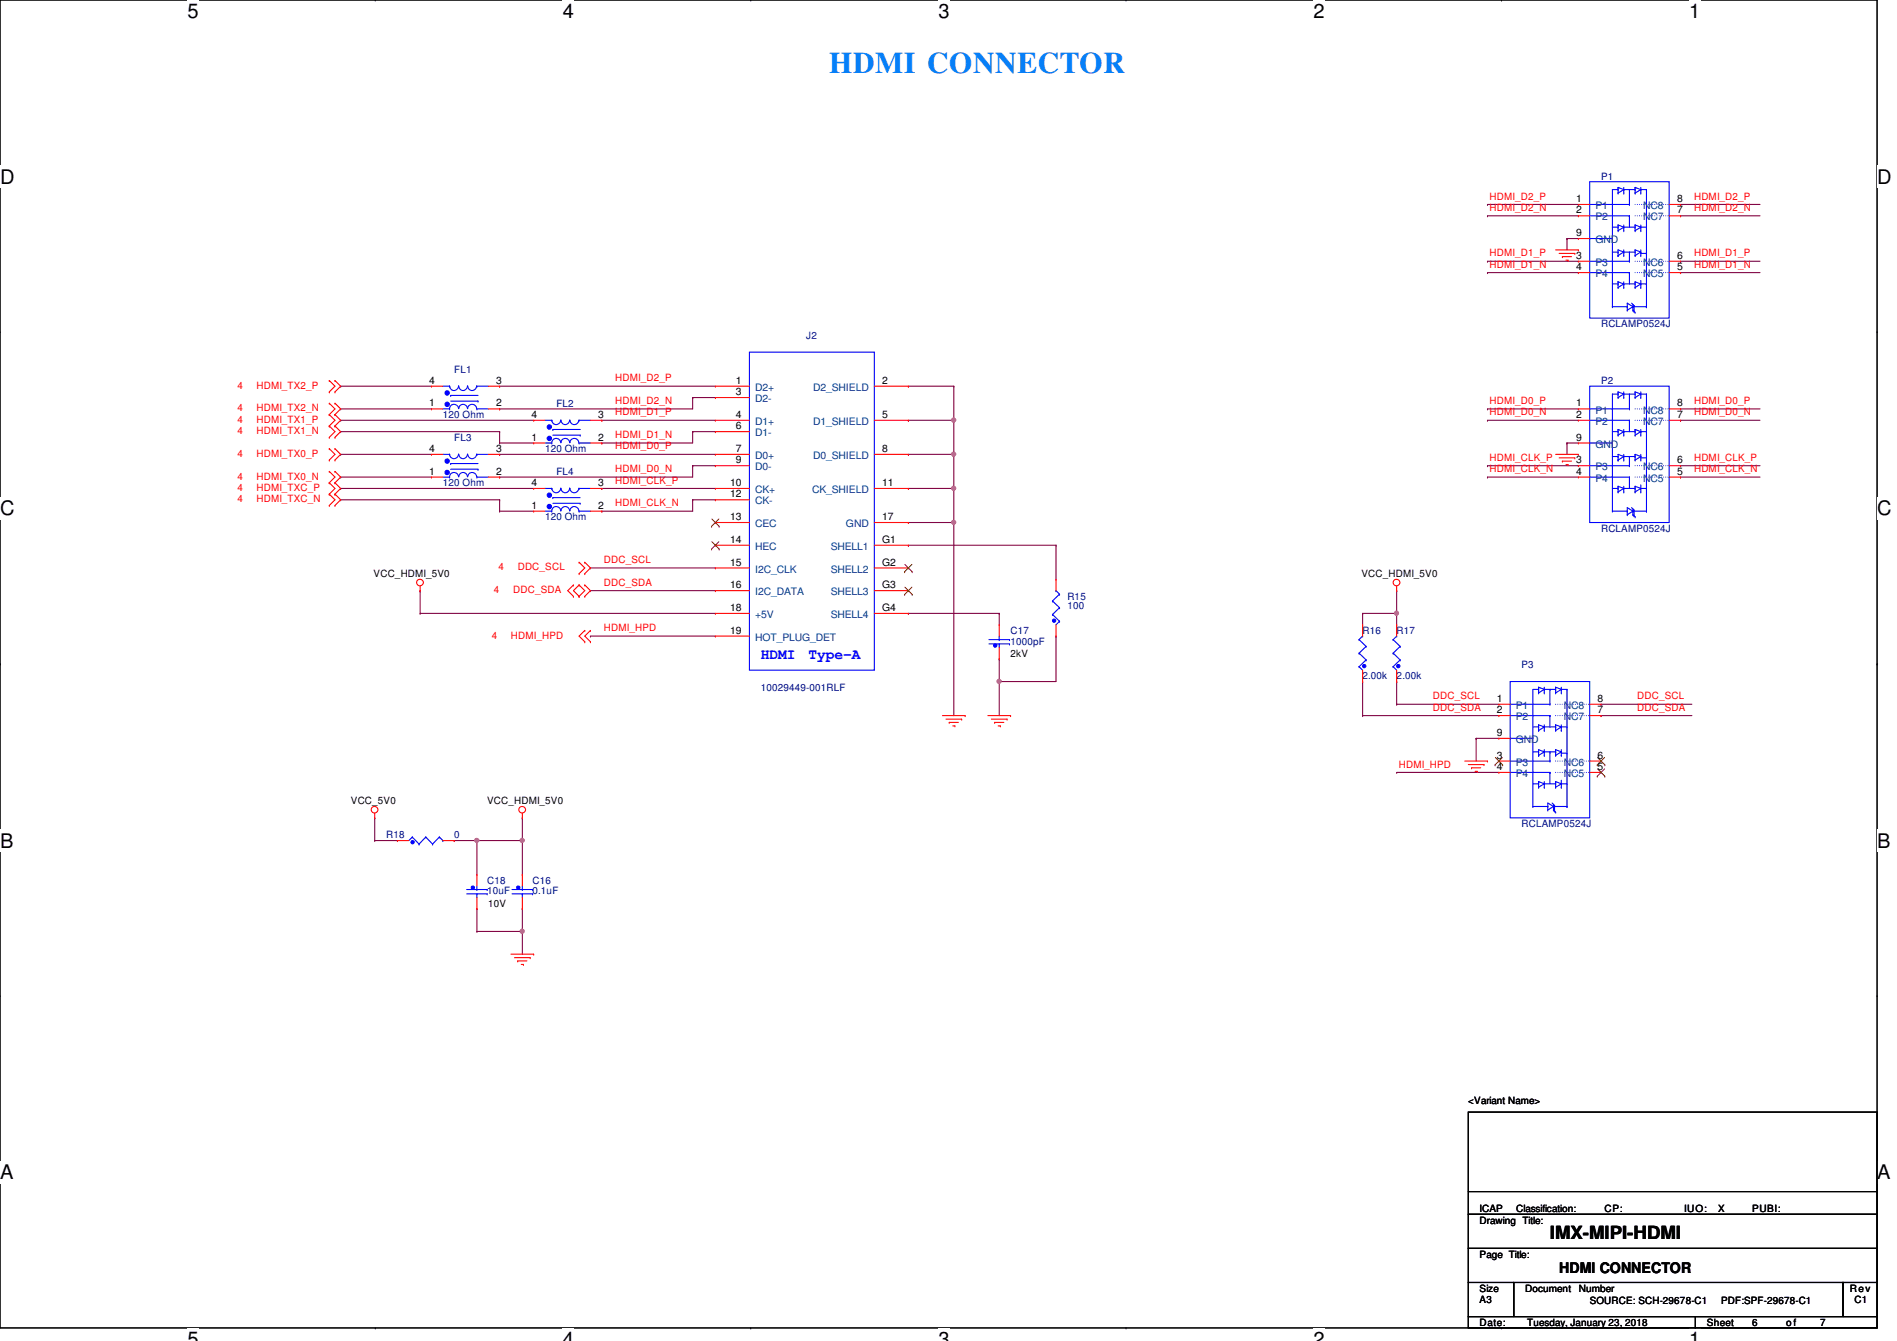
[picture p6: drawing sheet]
<svg xmlns="http://www.w3.org/2000/svg" width="297mm" height="210mm" viewBox="0 0 297 210" stroke-linecap="round" stroke-linejoin="round" font-family="sans-serif">
<path d="M0 0h293.9v207.9h-293.9z" fill="none" stroke="#000" stroke-width=".17"/>
<g fill="#fff">
<path d="M29.4 0h1.7v3.5h-1.7z"/>
<path d="M29.4 207.9h1.7v2h-1.7z"/>
</g>
<path d="M58.8 0h.1M58.8 207.9h.1" fill="none" stroke="#000" stroke-width=".17"/>
<g fill="#fff">
<path d="M88.1 0h1.8v3.5h-1.8z"/>
<path d="M88.1 207.9h1.8v2h-1.8z"/>
</g>
<path d="M117.6 0h.1M117.6 207.9h.1" fill="none" stroke="#000" stroke-width=".17"/>
<g fill="#fff">
<path d="M146.9 0h1.8v3.5h-1.8z"/>
<path d="M146.9 207.9h1.8v2h-1.8z"/>
</g>
<path d="M176.3 0h.1M176.3 207.9h.1" fill="none" stroke="#000" stroke-width=".17"/>
<g fill="#fff">
<path d="M205.7 0h1.7v3.5h-1.7z"/>
<path d="M205.7 207.9h1.7v2h-1.7z"/>
</g>
<path d="M235.1 0h.1M235.1 207.9h.1" fill="none" stroke="#000" stroke-width=".17"/>
<g fill="#fff">
<path d="M264.5 0h1.7v3.5h-1.7z"/>
<path d="M264.5 207.9h1.7v2h-1.7z"/>
<path d="M0 26h2.2v3.4h-2.2z"/>
<path d="M293.9 26h2.3v3.4h-2.3z"/>
<path d="M0 77.9h2.2v3.5h-2.2z"/>
<path d="M293.9 77.9h2.3v3.5h-2.3z"/>
</g>
<path d="M0 51.9h.1M293.9 51.9h.1" fill="none" stroke="#000" stroke-width=".17"/>
<g fill="#fff">
<path d="M0 129.9h2.1v3.4h-2.1z"/>
<path d="M293.9 129.9h2.1v3.4h-2.1z"/>
</g>
<path d="M0 103.9h.1M293.9 103.9h.1" fill="none" stroke="#000" stroke-width=".17"/>
<path d="M0 103.9h.1M293.9 103.9h.1" fill="none" stroke="#000" stroke-width=".16"/>
<g fill="#fff">
<path d="M0 181.8h2.1v3.5h-2.1z"/>
<path d="M293.9 181.8h2.1v3.5h-2.1z"/>
</g>
<path d="M0 155.9h.1M293.9 155.9h.1" fill="none" stroke="#000" stroke-width=".17"/>
<g fill="none" stroke="#800040" stroke-width=".17">
<path d="M53.3 60.5h.1M53.3 64h.1M53.3 65.8h.1M53.3 67.6h.1M53.3 71.1h.1M53.3 74.7h.1M53.3 76.5h.1M53.3 78.2h.1M53.3 67.6h24.9M53.3 60.5h14.3M53.3 64h14.3M53.3 65.8h30.3"/>
<path d="M53.3 71.1h14.3M53.3 74.7h14.3M53.3 78.2h24.9M53.3 76.5h30.3M78.2 60.5h.1M78.2 64h.1M78.2 71.1h.1M78.2 74.7h.1M78.2 60.5h33.8M78.2 71.1h33.8M94.2 65.8h.1M94.2 69.3h.1"/>
<path d="M94.2 76.5h.1M94.2 65.8h17.8M94.2 76.5h17.8M108.5 62.2h.1M108.5 67.6h.1M108.5 72.9h.1M108.5 78.2h.1M108.5 62.2h3.5M108.5 62.2v1.8h-30.3M108.5 67.6v1.7h-14.3M108.5 72.9v1.8h-30.3M108.5 78.2v1.8h-14.3"/>
<path d="M108.5 67.6h3.5M108.5 72.9h3.5M108.5 78.2h3.5M142.2 60.5h.1M142.2 60.5h7.2M149.4 60.5h.1M149.4 60.5v5.3M65.8 96h.1M65.8 92.5h.1M65.8 96h46.2M65.8 92.5v3.5M92.5 99.6h.1"/>
<path d="M92.5 88.9h.1M92.5 92.5h.1M92.5 99.6h19.5M92.5 88.9h19.5M92.5 92.5h19.5M94.2 80h.1M142.2 96h.1M142.2 85.3h.1M142.2 81.8h.1M142.2 96h14.3M142.2 85.3h23.2M142.2 81.8h7.2"/>
</g>
<circle cx="149.3" cy="81.8" r=".32" fill="#f0f"/>
<circle cx="149.3" cy="81.8" r=".32" fill="none" stroke="#f0f" stroke-width=".17"/>
<path d="M142.2 76.5h.1M142.2 76.5h7.2M149.4 81.8h.1M149.4 81.8v30.2" fill="none" stroke="#800040" stroke-width=".17"/>
<circle cx="149.3" cy="76.4" r=".32" fill="#f0f"/>
<circle cx="149.3" cy="76.4" r=".32" fill="none" stroke="#f0f" stroke-width=".17"/>
<path d="M142.2 71.1h.1M142.2 71.1h7.2M149.4 76.5h.1M149.4 76.5v5.3" fill="none" stroke="#800040" stroke-width=".17"/>
<circle cx="149.3" cy="71.1" r=".32" fill="#f0f"/>
<circle cx="149.3" cy="71.1" r=".32" fill="none" stroke="#f0f" stroke-width=".17"/>
<path d="M142.2 65.8h.1M142.2 65.8h7.2M149.4 71.1h.1M149.4 71.1v5.4" fill="none" stroke="#800040" stroke-width=".17"/>
<circle cx="149.3" cy="65.8" r=".32" fill="#f0f"/>
<circle cx="149.3" cy="65.8" r=".32" fill="none" stroke="#f0f" stroke-width=".17"/>
<path d="M149.4 65.8h.1M149.4 65.8v5.3M156.5 96h.1M156.5 96v1.8M165.4 85.3h.1M165.4 85.3v5.4M156.5 103.1h.1M156.5 103.1v3.6" fill="none" stroke="#800040" stroke-width=".17"/>
<circle cx="156.4" cy="106.7" r=".32" fill="#f0f"/>
<circle cx="156.4" cy="106.7" r=".32" fill="none" stroke="#f0f" stroke-width=".17"/>
<g fill="none" stroke="#800040" stroke-width=".17">
<path d="M78.2 67.6h.1M78.2 69.3h.1M78.2 78.2h.1M78.2 67.6v1.7M78.2 78.2v1.8M78.2 69.3h5.4M78.2 80h.1M78.2 80h5.4M165.4 99.6h.1M165.4 99.6v7.1h-8.9M156.5 106.7h.1M156.5 106.7v5.3"/>
<path d="M58.7 128h.1M58.7 128v3.6M81.8 128h.1M81.8 128v3.6"/>
</g>
<circle cx="81.8" cy="131.5" r=".32" fill="#f0f"/>
<circle cx="81.8" cy="131.5" r=".32" fill="none" stroke="#f0f" stroke-width=".17"/>
<path d="M58.7 131.6h.1M58.7 131.6h3.5M74.7 131.6h.1M74.7 131.6h7.1M74.7 131.6v5.3M81.8 131.6h.1M81.8 131.6v5.3M74.7 142.2h.1M74.7 142.2v3.6M81.8 142.2h.1M81.8 142.2v3.6" fill="none" stroke="#800040" stroke-width=".17"/>
<circle cx="81.8" cy="145.8" r=".32" fill="#f0f"/>
<circle cx="81.8" cy="145.8" r=".32" fill="none" stroke="#f0f" stroke-width=".17"/>
<path d="M71.1 131.6h.1M71.1 131.6h3.6M74.7 145.8h.1M74.7 145.8h7.1M81.8 145.8h.1M81.8 145.8v3.6" fill="none" stroke="#800040" stroke-width=".17"/>
<circle cx="74.7" cy="131.5" r=".32" fill="#f0f"/>
<circle cx="74.7" cy="131.5" r=".32" fill="none" stroke="#f0f" stroke-width=".17"/>
<g fill="none" stroke="#800040" stroke-width=".17">
<path d="M232.9 32h.1M232.9 33.8h.1M232.9 32h14.2M232.9 33.8h14.2M245.4 37.3h.1M245.4 37.3h1.7M245.4 37.3v1.8M263.1 32h.1M263.1 33.8h.1M263.1 32h12.5M263.1 33.8h12.5M232.9 40.9h.1"/>
<path d="M232.9 42.7h.1M232.9 40.9h14.2M232.9 42.7h14.2M263.1 40.9h.1M263.1 42.7h.1M263.1 40.9h12.5M263.1 42.7h12.5M232.9 64h.1M232.9 65.8h.1M232.9 72.9h.1M232.9 74.7h.1M232.9 64h14.2"/>
<path d="M232.9 65.8h14.2M232.9 72.9h14.2M232.9 74.7h14.2M245.4 69.3h.1M245.4 69.3h1.7M245.4 69.3v1.8M263.1 64h.1M263.1 65.8h.1M263.1 72.9h.1M263.1 74.7h.1M263.1 64h12.5M263.1 65.8h12.5"/>
<path d="M263.1 72.9h12.5M263.1 74.7h12.5M213.4 96h.1M213.4 96v1.8M213.4 96h5.3M218.7 96h.1M218.7 96v1.8M213.4 112h.1M213.4 106.7h.1M213.4 112h21.3M213.4 106.7v5.3M218.7 110.2h.1"/>
<path d="M218.7 106.7h.1M218.7 110.2h16M218.7 106.7v3.5M231.1 115.6h.1M231.1 115.6v3.5M231.1 115.6h3.6M250.7 110.2h.1M250.7 112h.1M250.7 110.2h14.2M250.7 112h14.2M218.7 120.9h.1M218.7 120.9h16"/>
</g>
<circle cx="218.7" cy="96" r=".32" fill="#f0f"/>
<circle cx="218.7" cy="96" r=".32" fill="none" stroke="#f0f" stroke-width=".17"/>
<path d="M218.7 92.5h.1M218.7 92.5v3.5" fill="none" stroke="#800040" stroke-width=".17"/>
<g fill="none" stroke="#f00" stroke-width=".17">
<path d="M243.6 39.1h3.5M244.1 39.7h2.5M246.6 39.7h.1M247.1 39.1h.1M51.6 59.6h.1M51.6 59.6l.9 .9-.9 .8M52.5 59.6h.1M52.5 59.6l.8 .9-.8 .8M244.6 40.2h.1M244.6 40.2h1.5M245.2 40.7h.3M245.5 40.7h.1"/>
<path d="M51.6 61.3h.1M51.6 63.1h.1M51.6 64.9h.1M51.6 66.7h.1M51.6 68.5h.1M51.6 70.2h.1M51.6 72h.1M51.6 73.8h.1M51.6 75.6h.1M51.6 77.3h.1M51.6 79.1h.1M51.6 63.1l.9 .9-.9 .9"/>
<path d="M51.6 64.9l.9 .9-.9 .9M51.6 66.7l.9 .9-.9 .9M51.6 70.2l.9 .9-.9 .9M51.6 73.8l.9 .9-.9 .9M51.6 75.6l.9 .9-.9 .8M51.6 77.3l.9 .9-.9 .9M52.5 61.3h.1M52.5 64.9h.1M52.5 63.1h.1M52.5 66.7h.1M52.5 68.5h.1M52.5 72h.1"/>
<path d="M52.5 70.2h.1M52.5 75.6h.1M52.5 73.8h.1M52.5 77.3h.1M52.5 79.1h.1M52.5 63.1l.8 .9-.8 .9M52.5 64.9l.8 .9-.8 .9M52.5 66.7l.8 .9-.8 .9M52.5 70.2l.8 .9-.8 .9M52.5 73.8l.8 .9-.8 .9M52.5 75.6l.8 .9-.8 .8M52.5 77.3l.8 .9-.8 .9"/>
<path d="M243.6 71.1h3.5M244.1 71.7h2.5M244.6 72.2h.1M244.6 72.2h1.5M245.2 72.7h.3M245.5 72.7h.1M246.6 71.7h.1M247.1 71.1h.1M65.8 92.5h.1M65.8 91.7v.8M89.8 93.3h.1M89.8 91.6h.1"/>
<path d="M89.8 91.6l-.9 .9 .9 .8M90.7 91.6h.1M90.7 93.3h.1M90.7 88h.1M90.7 89.8h.1M90.7 91.6l-.9 .9 .9 .8M90.7 91.6l.9 .9-.9 .8M90.7 88l.9 .9-.9 .9M91.6 98.7h.1M91.6 93.3h.1M91.6 91.6h.1M91.6 89.8h.1"/>
<path d="M91.6 88h.1M91.6 98.7l-.9 .9 .9 .9M91.6 88l.9 .9-.9 .9M91.6 91.6l.9 .9-.9 .8M92.5 98.7h.1M92.5 98.7l-.9 .9 .9 .9M218.7 92.5h.1M218.7 91.7v.8M91.6 100.5h.1M92.5 100.5h.1M147.6 112h3.5M148.1 112.6h2.5"/>
<path d="M148.6 113.1h.1M148.6 113.1h1.5M149.2 113.6h.3M149.5 113.6h.1M150.6 112.6h.1M151.1 112h.1M154.7 112h3.5M155.2 112.6h2.5M155.7 113.1h.1M155.7 113.1h1.5M156.3 113.6h.3M156.6 113.6h.1"/>
<path d="M157.7 112.6h.1M158.2 112h.1M229.4 119.1h3.5M229.9 119.7h2.5M232.4 119.7h.1M232.9 119.1h.1M58.7 128h.1M58.7 127.3v.7M81.8 128h.1M81.8 127.3v.7M230.4 120.2h.1M230.4 120.2h1.5"/>
<path d="M231 120.7h.3M231.3 120.7h.1M80 149.4h3.6M80.6 149.9h2.4M81.1 150.4h.1M81.1 150.4h1.4M81.6 151h.4M82 151h.1M83 149.9h.1M83.6 149.4h.1"/>
<circle cx="65.8" cy="91.2" r=".52"/>
<circle cx="218.7" cy="91.2" r=".52"/>
<circle cx="58.7" cy="126.7" r=".52"/>
<circle cx="81.8" cy="126.7" r=".52"/>
</g>
<path d="M229.9 174.1h64v16h-64zM229.9 190.1h64v5.3h-64zM229.9 195.4h64v5.3h-64zM229.9 186.5h64M293.9 186.5h.1M229.9 200.7h7.1v5.4h-7.1zM229.9 206.1h35.6v1.8h-35.6zM237 200.7h51.6v5.4h-51.6zM265.5 206.1h28.4v1.8h-28.4zM288.6 200.7h5.3v5.4h-5.3z" fill="none" stroke="#000" stroke-width=".17"/>
<g fill="none" stroke="#00f" stroke-width=".17">
<path d="M85.3 76.5h1.1M86.1 79.5h.1M86.4 76.5h.1M86.4 76.4a.7 .7 0 0 0 .7 .7 .7 .7 0 0 0 .7-.7M86.4 80a.7 .7 0 0 1 .7-.7 .7 .7 0 0 1 .7 .7M86.6 77.9h.1M86.6 78.8h4.2M86.6 77.9h4.2M87.8 76.4a.68 .68 0 0 0 .7 .7 .68 .68 0 0 0 .7-.7M87.8 80a.68 .68 0 0 1 .7-.7 .68 .68 0 0 1 .7 .7M89.2 76.4a.7 .7 0 0 0 .7 .7 .7 .7 0 0 0 .7-.7M89.2 80a.7 .7 0 0 1 .7-.7 .7 .7 0 0 1 .7 .7"/>
<path d="M90.7 76.5h.1M90.7 76.5h1.8M90.8 78.8h.1M85.3 80h1.1M86.4 80h.1M90.7 80h.1M90.7 80h1.8"/>
</g>
<circle cx="86" cy="77.5" r=".34" fill="#00f"/>
<circle cx="86" cy="77.5" r=".34" fill="none" stroke="#00f" stroke-width=".17"/>
<circle cx="86" cy="79.3" r=".34" fill="#00f"/>
<g fill="none" stroke="#00f" stroke-width=".17">
<path d="M64.6 131h.1M64.6 131l-.6 .6M64.6 131l1 1.1M65.6 132.1h.1M66.7 131h.1M66.7 131l-1.1 1.1M66.7 131l1 1.1M67.7 132.1h.1M68.8 131h.1M68.8 131l-1.1 1.1M68.8 131l.5 .6M69.3 131.6h.1"/>
<circle cx="86" cy="79.3" r=".34"/>
</g>
<path d="M83.6 76.5h.1M83.6 76.5h1.7M92.5 76.5h1.7M94.2 76.5h.1M83.6 80h.1M83.6 80h1.7M92.5 80h1.7M94.2 80h.1" fill="none" stroke="#f00" stroke-width=".17"/>
<circle cx="64.6" cy="131.8" r=".26" fill="#00f"/>
<g fill="none" stroke="#00f" stroke-width=".17">
<path d="M218.7 99.6h.1M218.7 99.6l-.6 .5M218.1 104.4h.1M218.1 102.2h.1M218.1 100.1h.1M218.1 104.4l.6 .5M218.1 102.2l1.1 1.1M218.1 100.1l1.1 1.1M219.2 103.3h.1M219.2 101.2h.1M219.2 103.3l-1.1 1.1M219.2 101.2l-1.1 1"/>
<circle cx="64.6" cy="131.8" r=".26"/>
</g>
<path d="M62.2 131.6h.1M62.2 131.6h1.8M69.3 131.6h1.8M71.1 131.6h.1" fill="none" stroke="#f00" stroke-width=".17"/>
<circle cx="218.9" cy="104.3" r=".26" fill="#00f"/>
<g fill="none" stroke="#00f" stroke-width=".17">
<path d="M69.3 60.5h1.1M69.3 64h1.1M70.1 63.5h.1M70.4 60.5h.1M70.4 60.4a.7 .7 0 0 0 .7 .7 .7 .7 0 0 0 .7-.7M70.4 64a.7 .7 0 0 1 .7-.7 .7 .7 0 0 1 .7 .7M70.4 64h.1M70.6 61.9h.1M70.6 62.8h4.2M70.6 61.9h4.2M71.8 60.4a.68 .68 0 0 0 .7 .7 .68 .68 0 0 0 .7-.7M71.8 64a.68 .68 0 0 1 .7-.7 .68 .68 0 0 1 .7 .7"/>
<path d="M73.2 60.4a.7 .7 0 0 0 .7 .7 .7 .7 0 0 0 .7-.7M73.2 64a.7 .7 0 0 1 .7-.7 .7 .7 0 0 1 .7 .7M74.7 60.5h.1M74.7 64h.1M74.7 60.5h1.8M74.7 64h1.8M74.8 62.8h.1"/>
<circle cx="218.9" cy="104.3" r=".26"/>
</g>
<path d="M218.7 97.8h.1M218.7 97.8v1.8M218.7 106.7h.1M218.7 104.9v1.8" fill="none" stroke="#f00" stroke-width=".17"/>
<circle cx="70" cy="61.5" r=".34" fill="#00f"/>
<circle cx="70" cy="61.5" r=".34" fill="none" stroke="#00f" stroke-width=".17"/>
<circle cx="70" cy="63.3" r=".34" fill="#00f"/>
<g fill="none" stroke="#00f" stroke-width=".17">
<path d="M156.5 99.6v.5M154.9 100.1h3.2M154.9 100.8h3.2M156.5 100.1h.1M158.1 100.1h.1M158.1 100.8h.1M236.5 106.7h12.4v21.3h-12.4zM236.5 115.6h.1M236.5 110.2h6.2M236.5 112h6.2M236.5 119.1h6.2M236.5 115.6h3.5"/>
<path d="M240 113.8h.9M240 117.7h.9M240.9 113.8h.1M240.9 113.5h.1M240.9 114.3h.1M240.9 107.9h.1M240.9 107.6h.1M240.9 108.5h.1M240.9 117.7h.1M240.9 118.2h.1M240.9 107.9h-.9v18.3M240.9 107.6v.9"/>
<path d="M240.9 113.5v.8M240.9 113.5l.9 .3M240.9 107.6l.9 .3M241.8 113.8h.1M241.8 114.3h.1M241.8 107.9h.1M241.8 108.5h.1M241.8 117.7h.1M241.8 118.2h.1M241.8 113.8h1.8M241.8 117.7l-.9-.4v.9M241.8 113.8l-.9 .5"/>
<path d="M241.8 107.6v.9M241.8 113.5v.8M241.8 117.3v.9M241.8 107.9h1.8M241.8 107.9l-.9 .6M241.8 117.7h1.8M241.8 117.7l-.9 .5M242.7 110.2h.1M242.7 107.9h.1M242.7 112h.1M242.7 119.1h.1M242.7 117.7h.1"/>
<path d="M242.7 107.9v2.3M242.7 112v1.8M242.7 117.7v1.4M243.6 113.8h.1M243.6 113.5h.1M243.6 114.3h.1M243.6 107.9h.1M243.6 107.6h.1M243.6 108.5h.1M243.6 117.7h.1M243.6 117.3h.1M243.6 118.2h.1"/>
<path d="M243.6 107.6v.9M243.6 113.5v.8M243.6 117.3v.9M243.6 113.5l.9 .3M243.6 107.6l.9 .3M243.6 117.3l.9 .4M244.5 113.8h.1M244.5 114.3h.1M244.5 107.9h.1M244.5 108.5h.1M244.5 117.7h.1M244.5 118.2h.1"/>
<path d="M244.5 113.8h.9M244.5 113.8l-.9 .5M244.5 107.6v.9M244.5 113.5v.8M244.5 117.3v.9M244.5 107.9h.9M244.5 107.9l-.9 .6M244.5 117.9h.9M244.5 117.7l-.9 .5M245.4 113.8h.1M245.4 107.9h.1M245.4 117.9h.1"/>
<path d="M245.4 107.9v18.3M236.5 120.9h6.2M240 126.2h.1M240 126.2h2.4M240 122.7h.9M240.9 122.7h.1M240.9 122.3h.1M240.9 123.2h.1M240.9 122.3v.9M240.9 122.3l.9 .4M241.8 122.7h.1M241.8 123.2h.1"/>
<path d="M241.8 122.3v.9M241.8 122.7h1.8M241.8 122.7l-.9 .5M242.4 126.2h.1M242.4 126.8h.1M242.7 120.9h.1M242.7 120.9v1.8M243 125.7l.4 .4M243.2 126.2h.1M243.2 126.8h.1M243.2 126.2h2.2M243.2 126.2l-.8-.5v1.1"/>
<path d="M243.2 125.9v.9M243.2 126.2l-.8 .6M243.2 126.8l.4 .3M243.4 127h.1M243.4 126.1h.1M243.4 126.1v.9M243.6 122.7h.1M243.6 122.3h.1M243.6 123.2h.1M243.6 127.1h.1M243.6 122.3v.9M243.6 122.3l.9 .4"/>
<path d="M244.5 122.7h.1M244.5 123.2h.1M244.5 122.1v1.1M244.5 122.7h.9M244.5 122.7l-.9 .5M245.4 126.2h.1M245.4 122.7h.1"/>
<circle cx="70" cy="63.3" r=".34"/>
</g>
<g fill="none" stroke="#f00" stroke-width=".17">
<path d="M67.6 64h.1M67.6 60.5h.1M67.6 64h1.7M67.6 60.5h1.7M76.5 64h1.7M76.5 60.5h1.7M78.2 64h.1M78.2 60.5h.1M234.7 110.2h.1M234.7 119.1h.1M234.7 115.6h.1M234.7 112h.1"/>
<path d="M234.7 110.2h1.8M234.7 119.1h1.8M234.7 115.6h1.8M234.7 112h1.8M248.9 110.2h1.8M248.9 119.1h1.8M248.9 112h1.8M250.7 119.1h.1M250.7 112h.1M250.7 110.2h.1M234.7 120.9h.1M234.7 120.9h1.8"/>
<path d="M248.9 120.9h1.8M250.7 120.9h.1"/>
</g>
<path d="M243.6 110.2h5.3M243.6 112h5.3M243.6 119.1h5.3M248.9 110.2h.1M248.9 112h.1M248.9 119.1h.1M243.6 120.9h5.3M248.9 120.9h.1" fill="none" stroke="#00f" stroke-width=".17" stroke-dasharray="0 .3"/>
<path d="M234.1 119.7h.1M234.1 118.6l1.2 1.1M235.2 118.6l-1.1 1.1M235.3 119.7h.1M250.1 119.7h.1M250.1 118.6l1.2 1.1M251.2 118.6l-1.1 1.1M251.3 119.7h.1M250.1 121.5h.1M250.1 120.4l1.2 1.1M251.2 120.4l-1.1 1.1M251.3 121.5h.1" fill="none" stroke="#804000" stroke-width=".16"/>
<circle cx="155.8" cy="101.1" r=".26" fill="#00f"/>
<g fill="none" stroke="#00f" stroke-width=".17">
<path d="M85.3 65.8h1.1M85.3 69.3h1.1M86.1 68.8h.1M86.4 65.8h.1M86.4 65.7a.7 .7 0 0 0 .7 .8 .7 .7 0 0 0 .7-.8M86.4 69.3a.7 .7 0 0 1 .7-.7 .7 .7 0 0 1 .7 .7M86.4 69.3h.1M86.6 67.2h.1M86.6 68.1h4.2M86.6 67.2h4.2M87.8 65.7a.68 .68 0 0 0 .7 .8 .68 .68 0 0 0 .7-.8M87.8 69.3a.68 .68 0 0 1 .7-.7 .68 .68 0 0 1 .7 .7"/>
<path d="M89.2 65.7a.7 .7 0 0 0 .7 .8 .7 .7 0 0 0 .7-.8M89.2 69.3a.7 .7 0 0 1 .7-.7 .7 .7 0 0 1 .7 .7M90.7 65.8h.1M90.7 69.3h.1M90.7 65.8h1.8M90.7 69.3h1.8M90.8 68.1h.1M156.5 100.8h.1M156.5 100.8v.5"/>
<circle cx="155.8" cy="101.1" r=".26"/>
</g>
<path d="M156.5 97.8h.1M156.5 97.8v1.8M156.5 103.1h.1M156.5 101.3v1.8" fill="none" stroke="#f00" stroke-width=".17"/>
<circle cx="86" cy="66.8" r=".34" fill="#00f"/>
<circle cx="86" cy="66.8" r=".34" fill="none" stroke="#00f" stroke-width=".17"/>
<circle cx="86" cy="68.6" r=".34" fill="#00f"/>
<g fill="none" stroke="#00f" stroke-width=".17">
<path d="M80.2 139.9h3.2M80.2 139.2h3.2M81.8 139.9h.1M81.8 139.9v.6M83.4 139.9h.1M83.4 139.2h.1"/>
<circle cx="86" cy="68.6" r=".34"/>
</g>
<path d="M83.6 69.3h.1M83.6 65.8h.1M83.6 69.3h1.7M83.6 65.8h1.7M92.5 69.3h1.7M92.5 65.8h1.7M94.2 69.3h.1M94.2 65.8h.1" fill="none" stroke="#f00" stroke-width=".17"/>
<circle cx="81.2" cy="138.9" r=".26" fill="#00f"/>
<g fill="none" stroke="#00f" stroke-width=".17">
<path d="M248.9 28.4h12.5v21.4h-12.5zM248.9 37.3h.1M248.9 32h6.2M248.9 33.8h6.2M248.9 37.3h3.6M252.5 35.6h.9M252.5 39.5h.9M253.4 35.6h.1M253.4 35.2h.1M253.4 36.1h.1M253.4 29.7h.1M253.4 29.3h.1"/>
<path d="M253.4 30.2h.1M253.4 39.5h.1M253.4 29.7h-.9v18.3M253.4 29.3v.9M253.4 35.2v.9M253.4 35.2l.9 .4M253.4 29.3l.9 .4M254.3 35.6h.1M254.3 36.1h.1M254.3 29.7h.1M254.3 30.2h.1M254.3 39.5h.1"/>
<path d="M254.3 35.6h1.7M254.3 39.5l-.9-.4v.9M254.3 35.6l-.9 .5M254.3 29.3v.9M254.3 35.2v.9M254.3 39.1v.9M254.3 29.7h1.7M254.3 29.7l-.9 .5M254.3 39.5h1.7M254.3 39.5l-.9 .5M255.1 32h.1M255.1 29.7h.1"/>
<path d="M255.1 33.8h.1M255.1 39.5h.1M255.1 29.7v2.3M255.1 33.8v1.8M255.1 39.5v1.4M256 35.6h.1M256 35.2h.1M256 36.1h.1M256 29.7h.1M256 29.3h.1M256 30.2h.1M256 39.5h.1"/>
<path d="M256 39.1h.1M256 29.3v.9M256 35.2v.9M256 39.1v.9M256 35.2l.9 .4M256 29.3l.9 .4M256 39.1l.9 .4M256.9 35.6h.1M256.9 36.1h.1M256.9 29.7h.1M256.9 30.2h.1M256.9 39.5h.1"/>
<path d="M256.9 35.6h.9M256.9 35.6l-.9 .5M256.9 29.3v.9M256.9 35.2v.9M256.9 39.1v.9M256.9 29.7h.9M256.9 29.7l-.9 .5M256.9 39.7h.9M256.9 39.5l-.9 .5M257.8 35.6h.1M257.8 29.7h.1M257.8 39.7h.1"/>
<path d="M257.8 29.7v18.3M248.9 40.9h6.2M248.9 42.7h6.2M252.5 48h.1M252.5 48h2.3M252.5 44.4h.9M253.4 40h.1M253.4 44.4h.1M253.4 44.1h.1M253.4 45h.1M253.4 44.1v.9M253.4 44.1l.9 .3"/>
<path d="M254.3 40h.1M254.3 44.4h.1M254.3 45h.1M254.3 44.1v.9M254.3 44.4h1.7M254.3 44.4l-.9 .6M254.8 48h.1M254.8 48.6h.1M255.1 40.9h.1M255.1 42.7h.1M255.1 42.7v1.7M255.5 47.5l.4 .3"/>
<path d="M255.7 48h.1M255.7 48.6h.1M255.7 48h2.1M255.7 48l-.9-.5v1.1M255.7 47.7v.9M255.7 48l-.9 .6M255.7 48.6l.3 .3M255.9 48.7h.1M255.9 47.8h.1M255.9 47.8v.9M256 40h.1M256 44.4h.1"/>
<path d="M256 44.1h.1M256 45h.1M256 48.9h.1M256 44.1v.9M256 44.1l.9 .3M256.9 40h.1M256.9 44.4h.1M256.9 45h.1M256.9 43.9v1.1M256.9 44.4h.9M256.9 44.4l-.9 .6M257.8 48h.1"/>
<path d="M257.8 44.4h.1M69.3 71.1h1.1M69.3 74.7h1.1M70.1 74.1h.1M70.4 71.1h.1M70.4 71.1a.7 .7 0 0 0 .7 .7 .7 .7 0 0 0 .7-.7M70.4 74.6a.7 .7 0 0 1 .7-.6 .7 .7 0 0 1 .7 .6M70.4 74.7h.1M70.6 72.6h.1M70.6 73.4h4.2M70.6 72.6h4.2M71.8 71.1a.68 .68 0 0 0 .7 .7 .68 .68 0 0 0 .7-.7"/>
<path d="M71.8 74.6a.68 .68 0 0 1 .7-.6 .68 .68 0 0 1 .7 .6M73.2 71.1a.7 .7 0 0 0 .7 .7 .7 .7 0 0 0 .7-.7M73.2 74.6a.7 .7 0 0 1 .7-.6 .7 .7 0 0 1 .7 .6M74.7 71.1h.1M74.7 74.7h.1M74.7 71.1h1.8M74.7 74.7h1.8M74.8 73.4h.1M81.8 139.2h.1M81.8 138.7v.5"/>
<circle cx="81.2" cy="138.9" r=".26"/>
</g>
<g fill="none" stroke="#f00" stroke-width=".17">
<path d="M247.1 32h.1M247.1 37.3h.1M247.1 33.8h.1M247.1 32h1.8M247.1 37.3h1.8M247.1 33.8h1.8M261.4 32h1.7M261.4 33.8h1.7M263.1 33.8h.1M263.1 32h.1M247.1 40.9h.1M247.1 42.7h.1"/>
<path d="M247.1 40.9h1.8M247.1 42.7h1.8M261.4 40.9h1.7M261.4 42.7h1.7M263.1 40.9h.1M263.1 42.7h.1M81.8 136.9h.1M81.8 136.9v1.8M81.8 142.2h.1M81.8 140.5v1.7"/>
</g>
<path d="M256 32h5.4M256 33.8h5.4M261.4 32h.1M261.4 33.8h.1M256 40.9h5.4M256 42.7h5.4M261.4 40.9h.1M261.4 42.7h.1" fill="none" stroke="#00f" stroke-width=".17" stroke-dasharray="0 .3"/>
<circle cx="70" cy="72.2" r=".34" fill="#00f"/>
<circle cx="70" cy="72.2" r=".34" fill="none" stroke="#00f" stroke-width=".17"/>
<circle cx="70" cy="74" r=".34" fill="#00f"/>
<g fill="none" stroke="#00f" stroke-width=".17">
<path d="M164.8 96.2h.1M164.8 94.1h.1M164.8 96.2l1.1 1M164.8 94.1l1.1 1M165.4 92.5h.1M165.4 92.5l.5 .5M165.9 97.2h.1M165.9 95.1h.1M165.9 93h.1M165.9 97.2l-.5 .6M165.9 95.1l-1.1 1.1M165.9 93l-1.1 1.1"/>
<circle cx="70" cy="74" r=".34"/>
</g>
<path d="M67.6 74.7h.1M67.6 71.1h.1M67.6 74.7h1.7M67.6 71.1h1.7M76.5 74.7h1.7M76.5 71.1h1.7M78.2 74.7h.1M78.2 71.1h.1" fill="none" stroke="#f00" stroke-width=".17"/>
<circle cx="165.1" cy="97.2" r=".26" fill="#00f"/>
<g fill="none" stroke="#00f" stroke-width=".17">
<path d="M73.1 139.9h3.2M73.1 139.2h3.2M74.7 139.9h.1M74.7 139.9v.6M76.3 139.9h.1M76.3 139.2h.1"/>
<circle cx="165.1" cy="97.2" r=".26"/>
</g>
<path d="M165.4 99.6h.1M165.4 90.7h.1M165.4 90.7v1.8M165.4 97.8v1.8" fill="none" stroke="#f00" stroke-width=".17"/>
<circle cx="74" cy="138.9" r=".26" fill="#00f"/>
<g fill="none" stroke="#00f" stroke-width=".17">
<path d="M213.4 99.6h.1M213.4 99.6l-.6 .5M212.8 104.4h.1M212.8 102.2h.1M212.8 100.1h.1M212.8 104.4l.6 .5M212.8 102.2l1.1 1.1M212.8 100.1l1.1 1.1M213.9 103.3h.1M213.9 101.2h.1M213.9 103.3l-1.1 1.1M213.9 101.2l-1.1 1"/>
<path d="M74.7 139.2h.1M74.7 138.7v.5"/>
<circle cx="74" cy="138.9" r=".26"/>
</g>
<path d="M74.7 136.9h.1M74.7 136.9v1.8M74.7 142.2h.1M74.7 140.5v1.7" fill="none" stroke="#f00" stroke-width=".17"/>
<circle cx="213.6" cy="104.3" r=".26" fill="#00f"/>
<g fill="none" stroke="#00f" stroke-width=".17">
<path d="M117.3 55.1h19.6v49.8h-19.6zM248.9 60.5h12.5v21.3h-12.5zM248.9 69.3h.1M248.9 64h6.2M248.9 65.8h6.2M248.9 72.9h6.2M248.9 74.7h6.2M248.9 69.3h3.6M252.5 67.6h.9M252.5 71.5h.9M252.5 76.5h.9M253.4 67.6h.1"/>
<path d="M253.4 67.2h.1M253.4 68.1h.1M253.4 61.7h.1M253.4 61.3h.1M253.4 62.2h.1M253.4 71.5h.1M253.4 72h.1M253.4 76.5h.1M253.4 76.1h.1M253.4 77h.1M253.4 61.7h-.9v18.3M253.4 61.3v.9"/>
<path d="M253.4 67.2v.9M253.4 76.1v.9M253.4 67.2l.9 .4M253.4 61.3l.9 .4M253.4 76.1l.9 .4M254.3 67.6h.1M254.3 68.1h.1M254.3 61.7h.1M254.3 62.2h.1M254.3 71.5h.1M254.3 72h.1M254.3 76.5h.1"/>
<path d="M254.3 77h.1M254.3 67.6h1.7M254.3 71.5l-.9-.4v.9M254.3 67.6l-.9 .5M254.3 61.3v.9M254.3 67.2v.9M254.3 71.1v.9M254.3 76.1v.9M254.3 61.7h1.7M254.3 61.7l-.9 .5M254.3 71.5h1.7M254.3 71.5l-.9 .5"/>
<path d="M254.3 76.5h1.7M254.3 76.5l-.9 .5M255.1 64h.1M255.1 61.7h.1M255.1 65.8h.1M255.1 72.9h.1M255.1 71.5h.1M255.1 74.7h.1M255.1 61.7v2.3M255.1 65.8v1.8M255.1 71.5v1.4M255.1 74.7v1.8"/>
<path d="M255.5 79.5l.4 .3M255.7 79.7v.9M255.9 79.8h.1M255.9 79.8v.9M256 67.6h.1M256 67.2h.1M256 68.1h.1M256 61.7h.1M256 61.3h.1M256 62.2h.1M256 71.5h.1M256 71.1h.1"/>
<path d="M256 72h.1M256 76.5h.1M256 76.1h.1M256 77h.1M256 61.3v.9M256 67.2v.9M256 71.1v.9M256 76.1v.9M256 67.2l.9 .4M256 61.3l.9 .4M256 71.1l.9 .4M256 76.1l.9 .4"/>
<path d="M256.9 67.6h.1M256.9 68.1h.1M256.9 61.7h.1M256.9 62.2h.1M256.9 71.5h.1M256.9 72h.1M256.9 76.5h.1M256.9 77h.1M256.9 67.6h.9M256.9 67.6l-.9 .5M256.9 61.3v.9M256.9 67.2v.9"/>
<path d="M256.9 71.1v.9M256.9 75.9v1.1M256.9 61.7h.9M256.9 61.7l-.9 .5M256.9 71.7h.9M256.9 71.5l-.9 .5M256.9 76.5h.9M256.9 76.5l-.9 .5M257.8 67.6h.1M257.8 61.7h.1M257.8 71.7h.1M257.8 76.5h.1"/>
<path d="M257.8 61.7v18.3M252.5 80h.1M252.5 80h2.3M254.8 80h.1M254.8 80.6h.1M255.7 80h.1M255.7 80.6h.1M255.7 80h2.1M255.7 80l-.9-.5v1.1M255.7 80l-.9 .6M255.7 80.6l.3 .3M255.9 80.7h.1"/>
<path d="M256 80.9h.1M257.8 80h.1"/>
<circle cx="213.6" cy="104.3" r=".26"/>
</g>
<g fill="none" stroke="#f00" stroke-width=".17">
<path d="M112 60.5h.1M112 62.2h.1M112 65.8h.1M112 67.6h.1M112 71.1h.1M112 72.9h.1M112 76.5h.1M112 78.2h.1M112 60.5h5.3M112 62.2h5.3M112 65.8h5.3M112 67.6h5.3"/>
<path d="M112 71.1h5.3M112 72.9h5.3M112 76.5h5.3M112 78.2h5.3M136.9 60.5h5.3M136.9 65.8h5.3M136.9 71.1h5.3M136.9 76.5h5.3M142.2 60.5h.1M142.2 65.8h.1M142.2 71.1h.1M142.2 76.5h.1"/>
<path d="M247.1 64h.1M247.1 72.9h.1M247.1 69.3h.1M247.1 74.7h.1M247.1 65.8h.1M247.1 65.8h1.8M247.1 72.9h1.8M247.1 64h1.8M247.1 69.3h1.8M247.1 74.7h1.8M261.4 65.8h1.7M261.4 72.9h1.7"/>
<path d="M261.4 64h1.7M261.4 74.7h1.7M263.1 72.9h.1M263.1 65.8h.1M263.1 64h.1M263.1 74.7h.1M112 81.8h.1M112 85.3h.1M112 88.9h.1M112 92.5h.1M112 96h.1M112 99.6h.1"/>
<path d="M112 81.8h5.3M112 85.3h5.3M112 88.9h5.3M112 92.5h5.3M112 96h5.3M112 99.6h5.3M136.9 81.8h5.3M136.9 85.3h5.3M136.9 88.9h5.3M136.9 92.5h5.3M136.9 96h5.3M142.2 81.8h.1"/>
<path d="M142.2 85.3h.1M142.2 88.9h.1M142.2 92.5h.1M142.2 96h.1M213.4 97.8h.1M213.4 97.8v1.8M213.4 106.7h.1M213.4 104.9v1.8"/>
</g>
<g fill="none" stroke="#804000" stroke-width=".16">
<path d="M111.4 82.4h.1M111.4 85.9h.1M111.5 81.2l1.1 1.2M111.5 84.8l1.1 1.1M112.6 81.2l-1.2 1.2M112.6 84.8l-1.2 1.1M112.6 82.4h.1M112.6 85.9h.1M141.6 89.5h.1M141.6 93h.1M141.7 88.3l1.1 1.2M141.7 91.9l1.1 1.1"/>
<path d="M142.8 88.3l-1.2 1.2M142.8 91.9l-1.2 1.1M142.8 89.5h.1M142.8 93h.1"/>
</g>
<path d="M256 64h5.4M256 65.8h5.4M256 72.9h5.4M256 74.7h5.4M261.4 64h.1M261.4 65.8h.1M261.4 72.9h.1M261.4 74.7h.1" fill="none" stroke="#00f" stroke-width=".17" stroke-dasharray="0 .3"/>
<circle cx="149.3" cy="81.8" r=".32" fill="#f0f"/>
<circle cx="149.3" cy="81.8" r=".32" fill="none" stroke="#f0f" stroke-width=".17"/>
<circle cx="149.3" cy="76.4" r=".32" fill="#f0f"/>
<circle cx="149.3" cy="76.4" r=".32" fill="none" stroke="#f0f" stroke-width=".17"/>
<circle cx="149.3" cy="71.1" r=".32" fill="#f0f"/>
<circle cx="149.3" cy="71.1" r=".32" fill="none" stroke="#f0f" stroke-width=".17"/>
<circle cx="149.3" cy="65.8" r=".32" fill="#f0f"/>
<circle cx="149.3" cy="65.8" r=".32" fill="none" stroke="#f0f" stroke-width=".17"/>
<circle cx="156.4" cy="106.7" r=".32" fill="#f0f"/>
<circle cx="156.4" cy="106.7" r=".32" fill="none" stroke="#f0f" stroke-width=".17"/>
<circle cx="81.8" cy="131.5" r=".32" fill="#f0f"/>
<circle cx="81.8" cy="131.5" r=".32" fill="none" stroke="#f0f" stroke-width=".17"/>
<circle cx="81.8" cy="145.8" r=".32" fill="#f0f"/>
<circle cx="81.8" cy="145.8" r=".32" fill="none" stroke="#f0f" stroke-width=".17"/>
<circle cx="74.7" cy="131.5" r=".32" fill="#f0f"/>
<circle cx="74.7" cy="131.5" r=".32" fill="none" stroke="#f0f" stroke-width=".17"/>
<circle cx="218.7" cy="96" r=".32" fill="#f0f"/>
<circle cx="218.7" cy="96" r=".32" fill="none" stroke="#f0f" stroke-width=".17"/>
<text font-size="4.8" fill="#0080ff" x="129.8" y="11.5">HDMI CONNECTOR</text>
<g font-size="3.1">
<text x="29.4" y="2.8">5</text>
<text x="88.1" y="2.8">4</text>
<text x="146.9" y="2.8">3</text>
<text x="205.7" y="2.8">2</text>
<text x="264.5" y="2.8">1</text>
<text x="0" y="28.7">D</text>
<text x="293.9" y="28.7">D</text>
<text x="0" y="80.7">C</text>
<text x="293.9" y="80.7">C</text>
<text x="0" y="132.7">B</text>
<text x="293.9" y="132.7">B</text>
<text x="0" y="184.6">A</text>
<text x="293.9" y="184.6">A</text>
<text x="29.4" y="210.7">5</text>
<text x="88.1" y="210.7">4</text>
<text x="146.9" y="210.7">3</text>
<text x="205.7" y="210.7">2</text>
<text x="264.5" y="210.7">1</text>
</g>
<text font-size="2.8" x="242.7" y="193.9">IMX-MIPI-HDMI</text>
<g font-size="2.3" fill="#00f">
<text x="119.1" y="103.2">HDMI</text>
<text x="126.6" y="103.2">Type-A</text>
</g>
<text font-size="2.3" x="244.1" y="199.3">HDMI CONNECTOR</text>
<g font-size="1.6" fill="#000080">
<text x="250.7" y="28.1">P1</text>
<text x="126.2" y="53">J2</text>
<text x="250.7" y="51.2">RCLAMP0524J</text>
<text x="71.1" y="58.3">FL1</text>
<text x="69.3" y="65.4">120 Ohm</text>
<text x="87.1" y="63.7">FL2</text>
<text x="250.7" y="60.1">P2</text>
<text x="71.1" y="69">FL3</text>
<text x="85.3" y="70.8">120 Ohm</text>
<text x="69.3" y="76.1">120 Ohm</text>
<text x="87.1" y="74.3">FL4</text>
<text x="85.3" y="81.4">120 Ohm</text>
<text x="250.7" y="83.2">RCLAMP0524J</text>
<text x="167.1" y="93.9">R15</text>
<text x="167.1" y="95.3">100</text>
<text x="158.2" y="99.2">C17</text>
<text x="158.2" y="101">1000pF</text>
<text x="213.4" y="99.2">R16</text>
<text x="218.7" y="99.2">R17</text>
<text x="213.4" y="106.3">2.00k</text>
<text x="218.7" y="106.3">2.00k</text>
<text x="238.3" y="104.6">P3</text>
<text x="119.1" y="108.1">10029449-001RLF</text>
<text x="60.5" y="131.2">R18</text>
<text x="71.1" y="131.2">0</text>
<text x="238.3" y="129.5">RCLAMP0524J</text>
<text x="76.3" y="138.3">C18</text>
<text x="76.3" y="140">10uF</text>
<text x="83.4" y="138.3">C16</text>
<text x="83.4" y="140">0.1uF</text>
</g>
<g font-size="1.6" fill="#f00">
<text x="233.3" y="31.2">HDMI_D2_P</text>
<text x="233.3" y="33">HDMI_D2_N</text>
<text x="265.3" y="31.2">HDMI_D2_P</text>
<text x="265.3" y="33">HDMI_D2_N</text>
<text x="233.3" y="40.1">HDMI_D1_P</text>
<text x="233.3" y="41.9">HDMI_D1_N</text>
<text x="265.3" y="40.1">HDMI_D1_P</text>
<text x="265.3" y="41.9">HDMI_D1_N</text>
<text x="96.4" y="59.7">HDMI_D2_P</text>
<text x="37.2" y="60.8">4</text>
<text x="37.2" y="64.4">4</text>
<text x="40.2" y="60.8">HDMI_TX2_P</text>
<text x="40.2" y="64.4">HDMI_TX2_N</text>
<text x="96.4" y="63.2">HDMI_D2_N</text>
<text x="96.4" y="65">HDMI_D1_P</text>
<text x="233.3" y="63.2">HDMI_D0_P</text>
<text x="233.3" y="65">HDMI_D0_N</text>
<text x="265.3" y="63.2">HDMI_D0_P</text>
<text x="265.3" y="65">HDMI_D0_N</text>
<text x="37.2" y="66.2">4</text>
<text x="37.2" y="67.9">4</text>
<text x="37.2" y="71.5">4</text>
<text x="40.2" y="66.2">HDMI_TX1_P</text>
<text x="40.2" y="67.9">HDMI_TX1_N</text>
<text x="40.2" y="71.5">HDMI_TX0_P</text>
<text x="96.4" y="68.6">HDMI_D1_N</text>
<text x="96.4" y="70.4">HDMI_D0_P</text>
<text x="37.2" y="75.1">4</text>
<text x="37.2" y="76.8">4</text>
<text x="40.2" y="75.1">HDMI_TX0_N</text>
<text x="40.2" y="76.8">HDMI_TXC_P</text>
<text x="96.4" y="73.9">HDMI_D0_N</text>
<text x="96.4" y="75.7">HDMI_CLK_P</text>
<text x="233.3" y="72.1">HDMI_CLK_P</text>
<text x="233.3" y="73.9">HDMI_CLK_N</text>
<text x="265.3" y="72.1">HDMI_CLK_P</text>
<text x="265.3" y="73.9">HDMI_CLK_N</text>
<text x="37.2" y="78.6">4</text>
<text x="40.2" y="78.6">HDMI_TXC_N</text>
<text x="96.4" y="79.2">HDMI_CLK_N</text>
<text x="78.1" y="89.3">4</text>
<text x="81.1" y="89.3">DDC_SCL</text>
<text x="94.6" y="88.1">DDC_SCL</text>
<text x="77.3" y="92.8">4</text>
<text x="80.3" y="92.8">DDC_SDA</text>
<text x="94.6" y="91.7">DDC_SDA</text>
<text x="77" y="99.9">4</text>
<text x="80" y="99.9">HDMI_HPD</text>
<text x="94.6" y="98.8">HDMI_HPD</text>
<text x="224.4" y="109.5">DDC_SCL</text>
<text x="224.4" y="111.3">DDC_SDA</text>
<text x="256.4" y="109.5">DDC_SCL</text>
<text x="256.4" y="111.3">DDC_SDA</text>
<text x="219" y="120.1">HDMI_HPD</text>
</g>
<g font-size="1.6">
<text x="246.8" y="31.6">1</text>
<text x="246.8" y="33.4">2</text>
<text x="262.6" y="33.4">7</text>
<text x="262.6" y="31.6">8</text>
<text x="246.8" y="40.5">3</text>
<text x="246.8" y="37">9</text>
<text x="262.6" y="40.5">6</text>
<text x="246.8" y="42.3">4</text>
<text x="262.6" y="42.3">5</text>
<text x="67.2" y="63.6">1</text>
<text x="67.2" y="60.1">4</text>
<text x="77.7" y="63.6">2</text>
<text x="77.7" y="60.1">3</text>
<text x="83.2" y="65.4">4</text>
<text x="93.7" y="65.4">3</text>
<text x="115.2" y="60.1">1</text>
<text x="115.2" y="61.8">3</text>
<text x="115.2" y="65.4">4</text>
<text x="138.1" y="60.1">2</text>
<text x="138.1" y="65.4">5</text>
<text x="246.8" y="63.6">1</text>
<text x="246.8" y="65.4">2</text>
<text x="262.6" y="65.4">7</text>
<text x="262.6" y="63.6">8</text>
<text x="67.2" y="70.7">4</text>
<text x="77.7" y="70.7">3</text>
<text x="83.2" y="69">1</text>
<text x="93.7" y="69">2</text>
<text x="115.2" y="67.2">6</text>
<text x="115.2" y="70.7">7</text>
<text x="138.1" y="70.7">8</text>
<text x="246.8" y="69">9</text>
<text x="67.2" y="74.3">1</text>
<text x="77.7" y="74.3">2</text>
<text x="83.2" y="76.1">4</text>
<text x="93.7" y="76.1">3</text>
<text x="114.3" y="76.1">10</text>
<text x="114.3" y="77.9">12</text>
<text x="115.2" y="72.5">9</text>
<text x="138.1" y="76.1">11</text>
<text x="246.8" y="72.5">3</text>
<text x="246.8" y="74.3">4</text>
<text x="262.6" y="72.5">6</text>
<text x="262.6" y="74.3">5</text>
<text x="83.2" y="79.6">1</text>
<text x="93.7" y="79.6">2</text>
<text x="114.3" y="81.4">13</text>
<text x="138.1" y="81.4">17</text>
<text x="114.3" y="85">14</text>
<text x="114.3" y="88.5">15</text>
<text x="138.1" y="85">G1</text>
<text x="138.1" y="88.5">G2</text>
<text x="58.5" y="90.3">VCC_HDMI_5V0</text>
<text x="114.3" y="92.1">16</text>
<text x="114.3" y="95.6">18</text>
<text x="138.1" y="92.1">G3</text>
<text x="138.1" y="95.6">G4</text>
<text x="213.2" y="90.3">VCC_HDMI_5V0</text>
<text x="114.3" y="99.2">19</text>
<text x="158.2" y="102.8">2kV</text>
<text x="234.4" y="109.9">1</text>
<text x="234.4" y="111.6">2</text>
<text x="250.1" y="111.6">7</text>
<text x="250.1" y="109.9">8</text>
<text x="234.4" y="118.7">3</text>
<text x="234.4" y="115.2">9</text>
<text x="250.1" y="118.7">6</text>
<text x="54.9" y="125.9">VCC_5V0</text>
<text x="76.3" y="125.9">VCC_HDMI_5V0</text>
<text x="234.4" y="120.5">4</text>
<text x="250.1" y="120.5">5</text>
<text x="76.5" y="141.9">10V</text>
<text x="229.9" y="172.8">&lt;Variant Name&gt;</text>
<text x="231.7" y="191.5">Drawing Title:</text>
<text x="231.7" y="189.7">ICAP</text>
<text x="237.4" y="189.7">Classification:</text>
<text x="251.2" y="189.7">CP:</text>
<text x="263.7" y="189.7">IUO:</text>
<text x="269" y="189.7">X</text>
<text x="274.4" y="189.7">PUBI:</text>
<text x="231.7" y="196.8">Page Title:</text>
<text x="231.7" y="202.2">Size</text>
<text x="231.7" y="204">A3</text>
<text x="238.8" y="202.2">Document</text>
<text x="247.2" y="202.2">Number</text>
<text x="289.6" y="202.2">Rev</text>
<text x="290.4" y="204">C1</text>
<text x="231.7" y="207.5">Date:</text>
<text x="239.1" y="207.5">Tuesday, January 23, 2018</text>
<text x="248.9" y="204.1">SOURCE: SCH-29678-C1</text>
<text x="267.3" y="207.5">Sheet</text>
<text x="269.5" y="204.1">PDF:SPF-29678-C1</text>
<text x="274.4" y="207.5">6</text>
<text x="279.7" y="207.5">o f</text>
<text x="285" y="207.5">7</text>
</g>
<g font-size="1.6" fill="#004080">
<text x="249.8" y="32.7">P1</text>
<text x="249.8" y="34.5">P2</text>
<text x="257.3" y="34.5">NC7</text>
<text x="257.3" y="32.7">NC8</text>
<text x="249.8" y="41.6">P3</text>
<text x="249.8" y="38.1">GND</text>
<text x="257.3" y="41.6">NC6</text>
<text x="249.8" y="43.4">P4</text>
<text x="257.3" y="43.4">NC5</text>
<text x="118.2" y="61.2">D2+</text>
<text x="118.2" y="62.9">D2-</text>
<text x="127.3" y="61.2">D2_SHIELD</text>
<text x="249.8" y="64.7">P1</text>
<text x="257.3" y="64.7">NC8</text>
<text x="118.2" y="66.5">D1+</text>
<text x="118.2" y="68.3">D1-</text>
<text x="118.2" y="71.8">D0+</text>
<text x="127.3" y="66.5">D1_SHIELD</text>
<text x="127.3" y="71.8">D0_SHIELD</text>
<text x="249.8" y="70.1">GND</text>
<text x="249.8" y="66.5">P2</text>
<text x="257.3" y="66.5">NC7</text>
<text x="118.2" y="73.6">D0-</text>
<text x="118.2" y="77.2">CK+</text>
<text x="127.2" y="77.2">CK_SHIELD</text>
<text x="249.8" y="73.6">P3</text>
<text x="249.8" y="75.4">P4</text>
<text x="257.3" y="73.6">NC6</text>
<text x="257.3" y="75.4">NC5</text>
<text x="118.2" y="79">CK-</text>
<text x="118.2" y="82.5">CEC</text>
<text x="132.5" y="82.5">GND</text>
<text x="118.2" y="86.1">HEC</text>
<text x="118.2" y="89.6">I2C_CLK</text>
<text x="130.1" y="86.1">SHELL1</text>
<text x="130.1" y="89.6">SHELL2</text>
<text x="118.2" y="93.2">I2C_DATA</text>
<text x="130.1" y="93.2">SHELL3</text>
<text x="118.2" y="96.7">+5V</text>
<text x="118.2" y="100.3">HOT_PLUG_DET</text>
<text x="130.1" y="96.7">SHELL4</text>
<text x="237.4" y="111">P1</text>
<text x="237.4" y="112.7">P2</text>
<text x="244.9" y="112.7">NC7</text>
<text x="244.9" y="111">NC8</text>
<text x="237.4" y="119.8">P3</text>
<text x="237.4" y="116.3">GND</text>
<text x="244.9" y="119.8">NC6</text>
<text x="237.4" y="121.6">P4</text>
<text x="244.9" y="121.6">NC5</text>
</g>
</svg>
